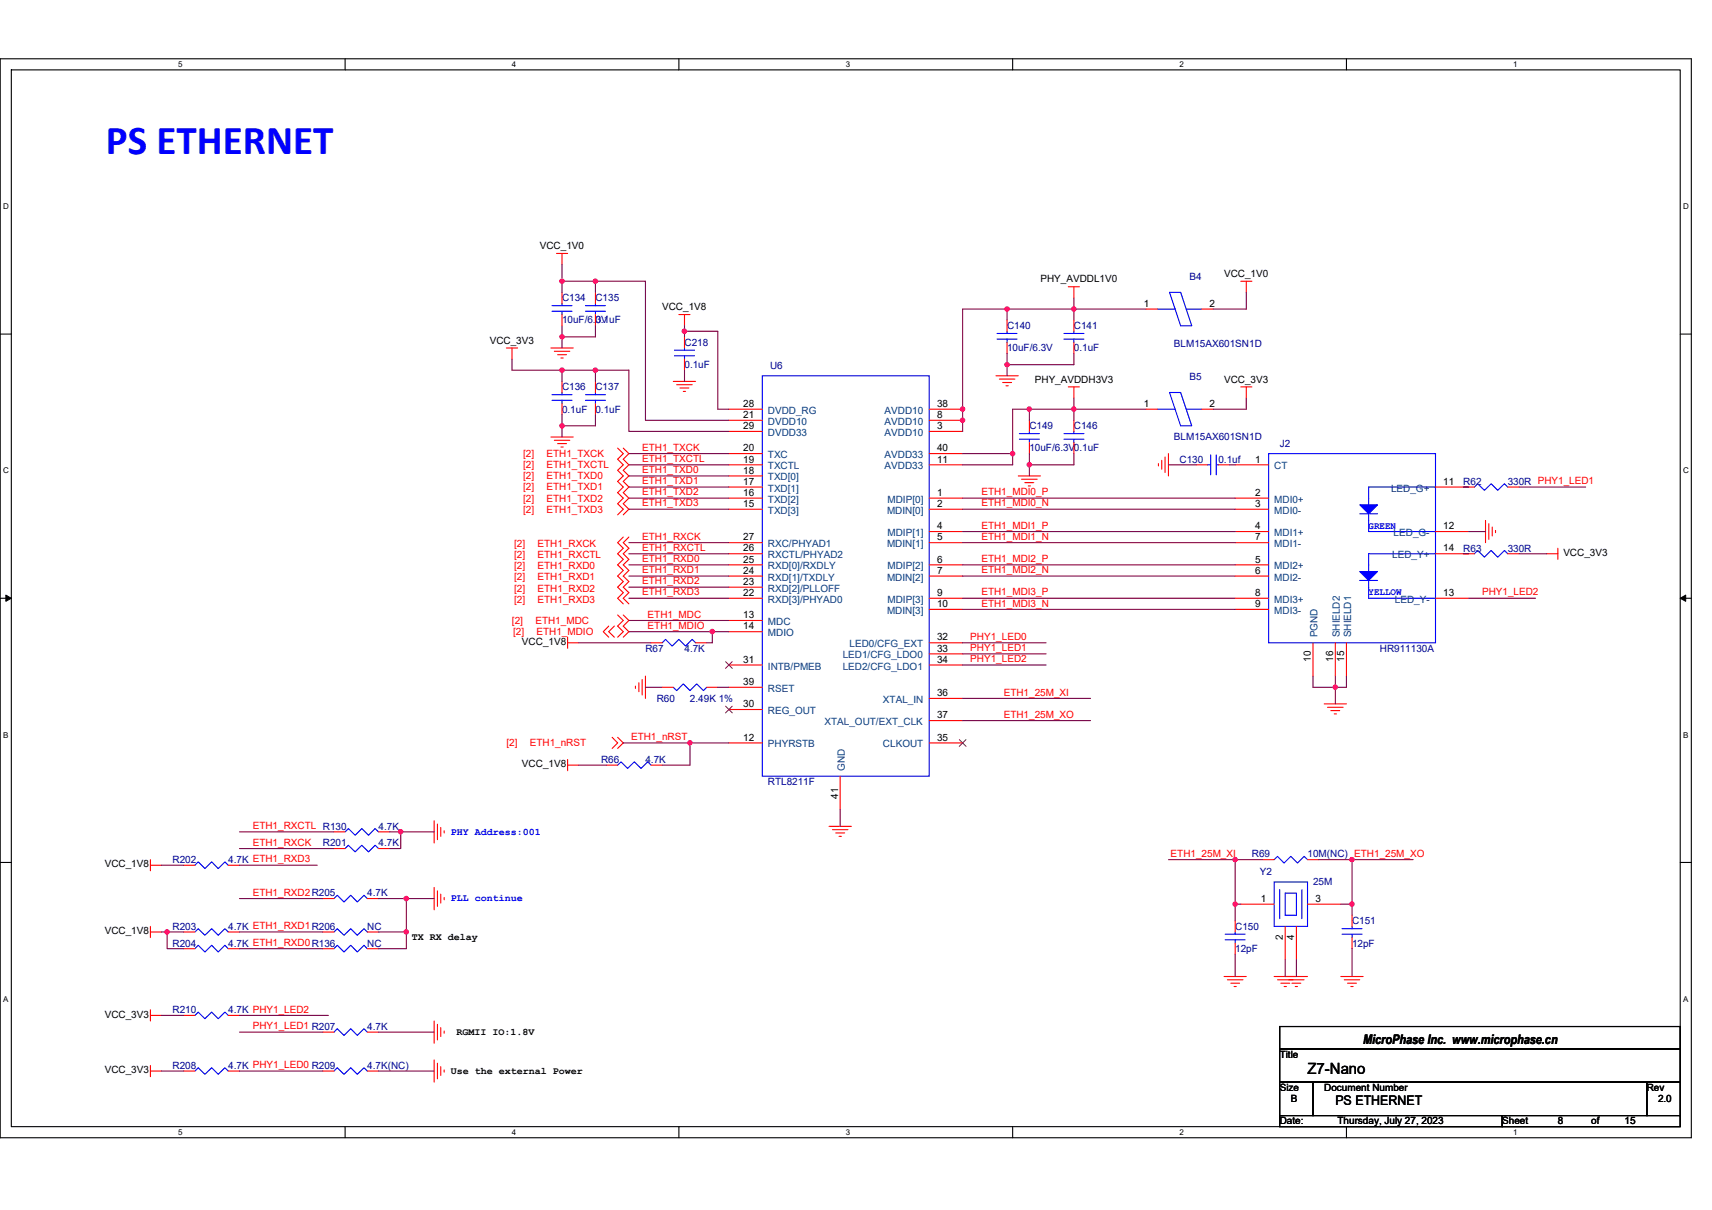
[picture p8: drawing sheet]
<svg xmlns="http://www.w3.org/2000/svg" width="297mm" height="210mm" viewBox="0 0 297 210" stroke-linecap="round" stroke-linejoin="round" font-family="sans-serif">
<path d="M0 10.2h293.5v187.2h-293.5zM2 12.1h289.5v183.4h-289.5z" fill="none" stroke="#000" stroke-width=".19"/>
<g fill="#fff">
<path d="M30.9 10.4h.8v1.6h-.8z"/>
<path d="M30.9 195.7h.8v1.6h-.8z"/>
</g>
<path d="M59.9 10.2v1.9M59.9 195.5v1.9" fill="none" stroke="#000" stroke-width=".19"/>
<g fill="#fff">
<path d="M88.8 10.4h.8v1.6h-.8z"/>
<path d="M88.8 195.7h.8v1.6h-.8z"/>
</g>
<path d="M117.8 10.2v1.9M117.8 195.5v1.9" fill="none" stroke="#000" stroke-width=".19"/>
<g fill="#fff">
<path d="M146.7 10.4h.8v1.6h-.8z"/>
<path d="M146.7 195.7h.8v1.6h-.8z"/>
</g>
<path d="M175.7 10.2v1.9M175.7 195.5v1.9" fill="none" stroke="#000" stroke-width=".19"/>
<g fill="#fff">
<path d="M204.7 10.4h.7v1.6h-.7z"/>
<path d="M204.7 195.7h.7v1.6h-.7z"/>
</g>
<path d="M233.6 10.2v1.9M233.6 195.5v1.9" fill="none" stroke="#000" stroke-width=".19"/>
<g fill="#fff">
<path d="M262.6 10.4h.7v1.6h-.7z"/>
<path d="M262.6 195.7h.7v1.6h-.7z"/>
<path d="M.5 35.1h1v1.5h-1z"/>
<path d="M292 35.1h1v1.5h-1z"/>
<path d="M.5 80.9h1v1.5h-1z"/>
<path d="M292 80.9h1v1.5h-1z"/>
</g>
<path d="M0 58h2M291.5 58h2" fill="none" stroke="#000" stroke-width=".19"/>
<g fill="#fff">
<path d="M.5 126.7h.9v1.6h-.9z"/>
<path d="M292 126.7h.9v1.6h-.9z"/>
</g>
<path d="M0 103.8h2M291.5 103.8h2" fill="none" stroke="#000" stroke-width=".19"/>
<path d="M1 103.3l1 .5-1 .6zM291.5 103.8l1-.5v1.1z" fill="#000" stroke="#000" stroke-width=".17"/>
<g fill="#fff">
<path d="M.5 172.6h.9v1.5h-.9z"/>
<path d="M292 172.6h.9v1.5h-.9z"/>
</g>
<path d="M0 149.7h2M291.5 149.7h2M222 178.1h69.5v3.9h-69.5zM222 182h69.5v5.8h-69.5zM222 187.8h5.8v5.8h-5.8zM222 193.6h38.6v1.9h-38.6zM227.8 187.8h57.9v5.8h-57.9zM260.6 193.6h30.9v1.9h-30.9zM285.7 187.8h5.8v5.8h-5.8z" fill="none" stroke="#000" stroke-width=".19"/>
<g fill="none" stroke="#f00" stroke-width=".19">
<path d="M96.6 44h1.9M97.5 44v1.9M97.5 50.7v2M97.5 54.6v1.9M103.3 50.7v2M103.3 54.6v1.9M117.8 54.6h1.9M118.8 54.6v1.9M118.8 58.5v1.9M174.7 55.6v1.9M174.7 59.4v2M185.4 49.8h1.9"/>
<path d="M186.3 49.8v1.9M186.3 55.6v1.9M186.3 59.4v2M198.9 53.6h1.9M208.5 53.6h2M215.3 48.8h1.9M216.2 48.8v1.9M87.9 60.4h1.9M88.8 60.4v1.9M95.6 75.8h3.9M95.6 60.4h3.9M96.2 76.4h2.7"/>
<path d="M96.2 61h2.7M96.7 77h1.6M96.7 61.6h1.6M97.3 77.6h.4M97.3 62.1h.4M97.5 66.2v1.9M97.5 70v2M103.3 66.2v1.9M103.3 70v2M107.2 77.8l.9 .9-.9 1 .9 1-.9 .9 .9 1-.9 .9 .9 1-.9 1 .9 .9-.9 1 .9 1-.9 .9M108.1 77.8l1 .9-1 1 1 1-1 .9 1 1-1 .9 1 1-1 1 1 .9-1 1 1 1-1 .9M116.8 66.2h3.9"/>
<path d="M117.4 66.8h2.7M118 67.3h1.5M118.6 67.9h.4M118.8 62.3v1.9M126.5 71h5.8M126.5 72.9h5.8M126.5 74.9h5.8M126.5 78.7h5.8M161.2 74.9h5.8M161.2 72.9h5.8M161.2 71h5.8M161.2 78.7h5.8"/>
<path d="M172.8 65.2h3.9M173.4 65.8h2.7M174 66.4h1.5M174.5 67h.4M178.6 72.9v2M178.6 76.8v1.9M185.4 67.1h1.9M186.3 67.1v2M186.3 72.9v2M186.3 76.8v1.9M198.9 71h1.9M201.6 79.9v1.5"/>
<path d="M202.1 79.3v2.7M202.7 78.7v3.9M208.5 71h2M215.3 67.1h1.9M216.2 67.1v2M108.1 93.2l-.9 1 .9 .9-.9 1 .9 1-.9 .9 .9 1-.9 1 .9 .9-.9 1 .9 .9-.9 1 .9 1M109.1 93.2l-1 1 1 .9-1 1 1 1-1 .9 1 1-1 1 1 .9-1 1 1 .9-1 1 1 1M126.5 94.2h5.8M126.5 96.1h5.8M126.5 98h5.8M126.5 100h5.8M126.5 80.7h5.8"/>
<path d="M126.5 82.6h5.8M126.5 84.5h5.8M126.5 86.4h5.8M126.5 88.4h5.8M161.2 80.7h5.8M161.2 88.4h5.8M161.2 94.2h5.8M161.2 100h5.8M161.2 86.4h5.8M161.2 92.2h5.8M161.2 98h5.8M176.7 82.6h3.8"/>
<path d="M177.2 83.2h2.8M177.8 83.8h1.6M178.4 84.3h.4M201 80.5v.4M207.6 80.7h1.9M211.4 80.7h1.9M214.3 80.7h5.8M214.3 100h5.8M214.3 98h5.8M214.3 92.2h5.8M214.3 94.2h5.8M214.3 88.4h5.8"/>
<path d="M214.3 86.4h5.8M249.1 84.5h5.7M249.1 92.2h5.7M249.1 96.1h5.7M253.9 96.1h1.9M253.9 84.5h1.9M257.7 90.3v3.9M258.3 90.9v2.7M258.9 91.5v1.5M259.5 92.1v.3M261.6 96.1h1.9M261.6 84.5h1.9"/>
<path d="M268.4 96.1h1.9M270.3 95.1v2M98.5 111.5h1.9M98.5 110.6v1.9M105.6 108.6l-.9 1 .9 1M106.6 108.6l-1 1 1 1M107.2 106.7l.9 1-.9 .9 .9 1-.9 1M108.1 106.7l1 1-1 .9 1 1-1 1M110.3 119.1v.4M110.8 118.5v1.5M111.4 117.9v2.7M112 117.3v3.9"/>
<path d="M113 111.5h1.9M114.9 119.3h1.9M120.7 111.5h1.9M122.6 119.3h1.9M126.5 115.4h5.8M126.5 107.7h5.8M126.5 109.6h5.8M126.5 119.3h5.8M126.5 101.9h5.8M126.5 103.8h5.8M161.2 111.5h5.8M161.2 113.5h5.8"/>
<path d="M161.2 115.4h5.8M161.2 105.7h5.8M161.2 103.8h5.8M214.3 105.7h5.8M214.3 103.8h5.8M227.8 111.5v5.8M231.7 111.5v5.8M233.6 111.5v5.8M249.1 103.8h5.7M98.5 132.8h1.9M98.5 131.8v2M105.2 132.8h2"/>
<path d="M106.2 128l1 .9-1 1M107.2 128l.9 .9-.9 1M113 132.8h1.9M126.5 128.9h5.8M126.5 123.1h5.8M145.8 134.7v5.8M161.2 128.9h5.8M161.2 121.2h5.8M161.2 125.1h5.8M229.8 122.2h3.8M230.3 122.7h2.7M230.9 123.3h1.5"/>
<path d="M231.5 123.9h.4M26.1 150.2h1.9M26.1 149.2v1.9M31.9 150.2h1.9M39.6 150.2h1.9M56 155.9h2M58 144.4h1.9M58 147.3h1.9M63.7 155.9h2M65.7 144.4h1.9M65.7 147.3h1.9M75.3 142.4v3.9"/>
<path d="M75.3 154v3.9M75.9 143v2.7M75.9 154.6v2.7M76.5 143.6v1.5M76.5 155.2v1.5M77.1 144.2v.3M77.1 155.7v.4M143.8 143.4h3.9M144.4 144h2.7M145 144.5h1.6M145.6 145.1h.4M214.3 159.8v1.9"/>
<path d="M215.3 156.9h5.8M219.1 149.2h2M226.9 156.9h5.7M226.9 149.2h1.9M234.6 158.8v2M26.1 176.2h1.9M26.1 175.2v2M26.1 161.7h1.9M26.1 160.8v1.9M31.9 161.7h1.9M31.9 164.6h1.9M31.9 176.2h1.9"/>
<path d="M39.6 161.7h1.9M39.6 164.6h1.9M39.6 176.2h1.9M56 161.7h2M56 179.1h2M56 164.6h2M63.7 161.7h2M63.7 179.1h2M63.7 164.6h2M75.3 177.2v3.8M75.9 177.8v2.7M76.5 178.3v1.6"/>
<path d="M77.1 178.9v.4M212.4 169.5h3.8M213 170h2.7M213.5 170.6h1.6M214.1 171.2h.4M214.3 163.7v1.9M221.1 169.5h3.8M221.7 170h2.6M222.2 170.6h1.6M222.8 171.2h.4M223 160.8v5.8M223 169.5h3.9"/>
<path d="M223.6 170h2.7M224.2 170.6h1.5M224.7 171.2h.4M224.9 160.8v5.8M232.6 169.5h3.9M233.2 170h2.7M233.8 170.6h1.5M234.4 171.2h.4M234.6 162.7v1.9M26.1 185.9h1.9M26.1 184.9v1.9M31.9 185.9h1.9"/>
<path d="M39.6 185.9h1.9M56 185.9h2M63.7 185.9h2M75.3 183.9v3.9M75.9 184.5v2.7M76.5 185.1v1.5M77.1 185.7v.4"/>
</g>
<g fill="none" stroke="#00f" stroke-width=".19">
<path d="M95.8 54h3.4M95.8 53h3.4M97.5 52.7v.3M97.5 54v.6M101.6 54h3.4M101.6 53h3.4M103.3 52.7v.3M103.3 54v.6M173 58.8h3.5M173 57.9h3.5M174.7 57.5v.4M174.7 58.8v.6"/>
<path d="M184.6 58.8h3.5M184.6 57.9h3.5M186.3 57.5v.4M186.3 58.8v.6M200.8 53.6h3.1M202.9 50.7h1.9l2 5.8h-2zM205.8 53.6h2.7M95.8 69.5h3.4M95.8 68.5h3.4M97.5 68.1v.4M97.5 69.5v.5M101.6 69.5h3.4"/>
<path d="M101.6 68.5h3.4M103.3 68.1v.4M103.3 69.5v.5M117 61.7h3.5M117 60.8h3.5M118.8 60.4v.4M118.8 61.7v.6M132.3 65.2h28.9v69.5h-28.9zM176.9 76.2h3.4M176.9 75.2h3.4M178.6 74.9v.3M178.6 76.2v.6"/>
<path d="M184.6 76.2h3.5M184.6 75.2h3.5M186.3 74.9v.3M186.3 76.2v.6M200.8 71h3.1M202.9 68.1h1.9l2 5.8h-2zM205.8 71h2.7M210.1 78.9v3.5M211 78.9v3.5M220.1 78.7h29v32.8h-29zM209.5 80.7h.6M211 80.7h.4"/>
<path d="M235.9 89.2h3.1M237.5 89.2v3h11.6M249.1 84.5h-11.6v3.1M249.1 96.1h-11.6v3.1M255.8 96.1l.6-.6 1.2 1.2 1.1-1.2 1.2 1.2 1.1-1.2 .6 .6M255.8 84.5l.6-.6 1.2 1.2 1.1-1.2 1.2 1.2 1.1-1.2 .6 .6M114.9 111.5l.6-.5 1.1 1.1 1.2-1.1 1.2 1.1 1.1-1.1 .6 .5M116.8 119.3l.6 .5 1.2-1.1 1.1 1.1 1.2-1.1 1.1 1.1 .6-.5M235.9 100.7h3.1M237.5 100.7v3.1h11.6M107.2 132.8l.6-.6 1.1 1.2 1.2-1.2 1.1 1.2 1.2-1.2 .6 .6M33.8 150.2l.6-.6 1.2 1.1 1.1-1.1 1.2 1.1 1.1-1.1 .6 .6"/>
<path d="M58 155.9l.5-.5 1.2 1.1 1.2-1.1 1.1 1.1 1.2-1.1 .5 .5M59.9 144.4l.5-.6 1.2 1.1 1.2-1.1 1.1 1.1 1.2-1.1 .6 .6M59.9 147.3l.5-.6 1.2 1.1 1.2-1.1 1.1 1.1 1.2-1.1 .6 .6M221.1 153.1h5.8v7.7h-5.8zM221.1 149.2l.6-.6 1.1 1.2 1.2-1.2 1.1 1.2 1.2-1.2 .6 .6M222 154.4v5M223 155h1.9v3.8h-1.9zM225.9 154.4v5M33.8 161.7l.6-.5 1.2 1.1 1.1-1.1 1.2 1.1 1.1-1.1 .6 .5M33.8 164.6l.6-.6 1.2 1.2 1.1-1.2 1.2 1.2 1.1-1.2 .6 .6M33.8 176.2l.6-.6 1.2 1.2 1.1-1.2 1.2 1.2 1.1-1.2 .6 .6M58 161.7l.5-.5 1.2 1.1 1.2-1.1 1.1 1.1 1.2-1.1 .5 .5"/>
<path d="M58 179.1l.5-.6 1.2 1.2 1.2-1.2 1.1 1.2 1.2-1.2 .5 .6M58 164.6l.5-.6 1.2 1.2 1.2-1.2 1.1 1.2 1.2-1.2 .5 .6M212.6 163.1h3.4M212.6 162.1h3.4M214.3 161.7v.4M214.3 163.1v.6M232.9 162.1h3.4M232.9 161.2h3.4M234.6 160.8v.4M234.6 162.1v.6M33.8 185.9l.6-.6 1.2 1.1 1.1-1.1 1.2 1.1 1.1-1.1 .6 .6M58 185.9l.5-.6 1.2 1.1 1.2-1.1 1.1 1.1 1.2-1.1 .5 .6"/>
</g>
<g fill="#00f" stroke="#00f" stroke-width=".19">
<path d="M235.9 99.2h3.1l-1.5 1.5z" fill-rule="evenodd"/>
<path d="M235.9 87.6h3.1l-1.5 1.6z" fill-rule="evenodd"/>
</g>
<path d="M125.9 114.8l1.2 1.2M127 114.8l-1.1 1.2M125.9 122.6l1.2 1.1M127 122.6l-1.1 1.1M166.5 128.4l1.1 1.1M167.6 128.4l-1.2 1.1" fill="none" stroke="#804000" stroke-width=".17"/>
<g fill="none" stroke="#800040" stroke-width=".19">
<path d="M97.5 45.9v2.9M97.5 56.5v2M97.5 58.5v1.9M97.5 48.8v1.9M97.5 48.8h5.8M103.3 48.8v1.9M103.3 56.5v2h-5.8M103.3 48.8h8.7v24.1h14.5M118.8 57.5v1M118.8 56.5v1M118.8 57.5h5.7v13.5h2M174.7 53.6h-7.7v21.3"/>
<path d="M174.7 53.6h24.2M174.7 53.6v2M186.3 51.7v3.9M216.2 50.7v2.9h-5.7M88.8 62.3v1.9h8.7M97.5 72v1.9M97.5 64.2v2M97.5 73.9v1.9M97.5 64.2h5.8M103.3 72v1.9h-5.8M103.3 64.2v2M103.3 64.2h5.8v10.7h17.4"/>
<path d="M109.1 78.7h17.4M118.8 64.2v2M167 78.7h8.7M174.7 63.3v1.9M174.7 61.4v1.9M175.7 78.7v2h-8.7M178.6 71v1.9M178.6 71h-2.9v7.7M178.6 78.7v2M178.6 71h20.3M186.3 61.4v1.9h-11.6M186.3 69.1v3.8"/>
<path d="M186.3 78.7v2h-7.7M216.2 69.1v1.9h-5.7M109.1 80.7h17.4M109.1 86.4h17.4M109.1 88.4h17.4M109.1 94.2h17.4M109.1 96.1h17.4M109.1 98h17.4M109.1 82.6h17.4M109.1 84.5h17.4M109.1 100h17.4M167 88.4h47.3"/>
<path d="M167 86.4h47.3M167 92.2h47.3M167 98h47.3M167 94.2h47.3M167 100h47.3M178.6 80.7v1.9M202.7 80.7h4.9M213.3 80.7h1M253.9 84.5h.9M253.9 96.1h.9M254.8 92.2h2.9M263.5 84.5h11.6"/>
<path d="M263.5 96.1h4.9M100.4 111.5h12.6M109.1 109.6h14.5M109.1 101.9h17.4M109.1 103.8h17.4M109.1 107.7h17.4M112 119.3h2.9M123.6 109.6h2.9M123.6 109.6v1.9h-1M124.5 119.3h2M167 115.4h14.5M167 111.5h14.5"/>
<path d="M167 103.8h47.3M167 105.7h47.3M167 113.5h14.5M227.8 117.3v2h3.9M231.7 119.3v2.9M231.7 117.3v2M233.6 117.3v2h-1.9M254.8 103.8h11.6M100.4 132.8h4.8M108.1 128.9h11.6M119.7 128.9v3.9h-4.8M119.7 128.9h6.8"/>
<path d="M167 121.2h22.2M167 125.1h22.2M28 150.2h3.9M41.5 144.4h16.5M41.5 147.3h16.5M41.5 150.2h13.6M41.5 155.9h14.5M65.7 155.9h4.8M67.6 144.4h1.9M69.5 144.4h5.8M69.5 144.4v2.9h-1.9M70.5 155.9v5.8"/>
<path d="M70.5 155.9h4.8M145.8 140.5v2.9M202.7 149.2h11.6M214.3 149.2h4.8M214.3 156.9v2.9M214.3 149.2v7.7M214.3 156.9h1M228.8 149.2h5.8M232.6 156.9h2M234.6 149.2h10.6M234.6 156.9v1.9M234.6 149.2v7.7"/>
<path d="M28 161.7h3.9M28 176.2h3.9M29 161.7v2.9h2.9M41.5 176.2h15.5M41.5 161.7h14.5M41.5 164.6h14.5M41.5 179.1h14.5M65.7 179.1h9.6M65.7 161.7h4.8M70.5 161.7v2.9h-4.8M214.3 165.6v3.9M223 166.6v2.9"/>
<path d="M224.9 166.6v2.9M234.6 164.6v4.9M28 185.9h3.9M41.5 185.9h14.5M65.7 185.9h9.6"/>
</g>
<g fill="#f0f" stroke="#f0f" stroke-width=".19">
<circle cx="69.5" cy="144.3" r=".38"/>
<circle cx="118.7" cy="57.5" r=".38"/>
<circle cx="70.5" cy="161.7" r=".38"/>
<circle cx="70.5" cy="155.9" r=".38"/>
<circle cx="97.5" cy="58.4" r=".38"/>
<circle cx="103.3" cy="48.8" r=".38"/>
<circle cx="119.7" cy="128.9" r=".38"/>
<circle cx="186.3" cy="53.6" r=".38"/>
<circle cx="174.7" cy="53.6" r=".38"/>
<circle cx="167" cy="71" r=".38"/>
<circle cx="178.6" cy="80.6" r=".38"/>
<circle cx="175.7" cy="78.7" r=".38"/>
<circle cx="123.6" cy="109.6" r=".38"/>
<circle cx="174.7" cy="63.3" r=".38"/>
<circle cx="186.3" cy="71" r=".38"/>
<circle cx="178.6" cy="71" r=".38"/>
<circle cx="167" cy="72.9" r=".38"/>
<circle cx="103.3" cy="64.2" r=".38"/>
<circle cx="97.5" cy="64.2" r=".38"/>
<circle cx="97.5" cy="73.9" r=".38"/>
<circle cx="29" cy="161.7" r=".38"/>
<circle cx="97.5" cy="48.8" r=".38"/>
<circle cx="231.7" cy="119.3" r=".38"/>
<circle cx="214.3" cy="156.9" r=".38"/>
<circle cx="214.3" cy="149.2" r=".38"/>
<circle cx="234.6" cy="156.9" r=".38"/>
<circle cx="234.6" cy="149.2" r=".38"/>
</g>
<text font-size="7.1" fill="#00f" x="18.4" y="26.6">PS ETHERNET</text>
<text font-size="2.7" x="226.9" y="186.3">Z7-Nano</text>
<g font-size="2.3">
<text x="236.5" y="181.1">MicroPhase Inc. www.microphase.cn</text>
<text x="231.7" y="191.8">PS ETHERNET</text>
</g>
<g font-size="1.7">
<text x="93.7" y="43.2">VCC_1V0</text>
<text x="114.9" y="53.8">VCC_1V8</text>
<text x="180.5" y="49">PHY_AVDDL1V0</text>
<text x="198.5" y="53.2">1</text>
<text x="209.9" y="53.2">2</text>
<text x="212.4" y="48">VCC_1V0</text>
<text x="85" y="59.6">VCC_3V3</text>
<text x="129" y="70.6">28</text>
<text x="162.6" y="70.6">38</text>
<text x="179.6" y="66.4">PHY_AVDDH3V3</text>
<text x="198.5" y="70.6">1</text>
<text x="209.9" y="70.6">2</text>
<text x="212.4" y="66.4">VCC_3V3</text>
<text x="129" y="72.5">21</text>
<text x="129" y="74.5">29</text>
<text x="162.6" y="74.5">3</text>
<text x="162.6" y="72.5">8</text>
<text x="129" y="78.3">20</text>
<text x="129" y="80.3">19</text>
<text x="129" y="82.2">18</text>
<text x="162.6" y="80.3">11</text>
<text x="162.6" y="78.3">40</text>
<text x="217.8" y="80.3">1</text>
<text x="129" y="84.1">17</text>
<text x="129" y="86">16</text>
<text x="129" y="88">15</text>
<text x="162.6" y="86">1</text>
<text x="162.6" y="88">2</text>
<text x="217.8" y="88">3</text>
<text x="217.8" y="86">2</text>
<text x="250.4" y="84.1">11</text>
<text x="129" y="93.8">27</text>
<text x="129" y="95.7">26</text>
<text x="162.6" y="91.8">4</text>
<text x="162.6" y="93.8">5</text>
<text x="217.8" y="91.8">4</text>
<text x="217.8" y="93.8">7</text>
<text x="250.4" y="91.8">12</text>
<text x="250.4" y="95.7">14</text>
<text x="129" y="97.6">25</text>
<text x="129" y="99.6">24</text>
<text x="129" y="101.5">23</text>
<text x="162.6" y="97.6">6</text>
<text x="162.6" y="99.6">7</text>
<text x="217.8" y="99.6">6</text>
<text x="217.8" y="97.6">5</text>
<text x="271.2" y="96.5">VCC_3V3</text>
<text x="129" y="107.3">13</text>
<text x="129" y="103.4">22</text>
<text x="162.6" y="103.4">9</text>
<text x="162.6" y="105.3">10</text>
<text x="217.8" y="105.3">9</text>
<text x="217.8" y="103.4">8</text>
<text x="250.4" y="103.4">13</text>
<text x="90.6" y="111.9">VCC_1V8</text>
<text x="129" y="109.2">14</text>
<text x="162.6" y="111.1">32</text>
<text x="162.6" y="113.1">33</text>
<text x="129" y="115">31</text>
<text x="129" y="118.9">39</text>
<text x="162.6" y="115">34</text>
<text x="227.4" y="114.8" transform="rotate(-90 227.4 114.8)">10</text>
<text x="231.3" y="114.8" transform="rotate(-90 231.3 114.8)">16</text>
<text x="233.2" y="114.8" transform="rotate(-90 233.2 114.8)">15</text>
<text x="129" y="122.7">30</text>
<text x="162.6" y="120.8">36</text>
<text x="162.6" y="124.7">37</text>
<text x="129" y="128.5">12</text>
<text x="162.6" y="128.5">35</text>
<text x="90.6" y="133.2">VCC_1V8</text>
<text x="145.5" y="138.6" transform="rotate(-90 145.5 138.6)">41</text>
<text x="18.2" y="150.5">VCC_1V8</text>
<text x="218.7" y="156.5">1</text>
<text x="228.2" y="156.5">3</text>
<text x="18.2" y="162.1">VCC_1V8</text>
<text x="71.5" y="163.2">TX RX delay</text>
<text x="222.6" y="163.1" transform="rotate(-90 222.6 163.1)">2</text>
<text x="224.5" y="163.1" transform="rotate(-90 224.5 163.1)">4</text>
<text x="18.2" y="176.6">VCC_3V3</text>
<text x="79.2" y="179.6">RGMII IO:1.8V</text>
<text x="222" y="183.6">Title</text>
<text x="18.2" y="186.2">VCC_3V3</text>
<text x="78.2" y="186.3">Use the external Power</text>
<text x="222" y="189.3">Size</text>
<text x="224" y="191.3">B</text>
<text x="229.8" y="189.3">Document Number</text>
<text x="285.7" y="189.3">Rev</text>
<text x="287.7" y="191.3">2.0</text>
<text x="222" y="195.1">Date:</text>
<text x="232.1" y="195.1">Thursday, July 27, 2023</text>
<text x="260.6" y="195.1">Sheet</text>
<text x="270.3" y="195.1">8</text>
<text x="276.1" y="195.1">of</text>
<text x="281.9" y="195.1">15</text>
</g>
<g font-size="1.7" fill="#000080">
<text x="97.5" y="52.3">C134</text>
<text x="103.3" y="52.3">C135</text>
<text x="206.4" y="48.6">B4</text>
<text x="97.5" y="56.1">10uF/6.3V</text>
<text x="103.3" y="56.1">0.1uF</text>
<text x="174.7" y="57.1">C140</text>
<text x="186.3" y="57.1">C141</text>
<text x="118.8" y="60">C218</text>
<text x="118.8" y="63.9">0.1uF</text>
<text x="133.6" y="64.1">U6</text>
<text x="174.7" y="61">10uF/6.3V</text>
<text x="186.3" y="61">0.1uF</text>
<text x="203.7" y="60.2">BLM15AX601SN1D</text>
<text x="206.4" y="66">B5</text>
<text x="97.5" y="67.7">C136</text>
<text x="97.5" y="71.6">0.1uF</text>
<text x="103.3" y="67.7">C137</text>
<text x="103.3" y="71.6">0.1uF</text>
<text x="178.6" y="74.5">C149</text>
<text x="186.3" y="74.5">C146</text>
<text x="203.7" y="76.4">BLM15AX601SN1D</text>
<text x="222" y="77.6">J2</text>
<text x="178.6" y="78.3">10uF/6.3V0.1uF</text>
<text x="204.7" y="80.3">C130</text>
<text x="211.4" y="80.3">0.1uf</text>
<text x="253.9" y="84.1">R62</text>
<text x="261.6" y="84.1">330R PHY1_LED1</text>
<text x="253.9" y="95.7">R63</text>
<text x="261.6" y="95.7">330R</text>
<text x="112" y="113.1">R67</text>
<text x="118.8" y="113.1">4.7K</text>
<text x="239.4" y="113.1">HR911130A</text>
<text x="113.9" y="121.8">R60</text>
<text x="119.7" y="121.8">2.49K 1%</text>
<text x="104.3" y="132.4">R66</text>
<text x="112" y="132.4">4.7K</text>
<text x="133.2" y="136.2">RTL8211F</text>
<text x="65.7" y="144">4.7K</text>
<text x="29.9" y="149.8">R202</text>
<text x="39.6" y="149.8">4.7K ETH1_RXD3</text>
<text x="56" y="146.9">R201</text>
<text x="65.7" y="146.9">4.7K</text>
<text x="217.2" y="148.8">R69</text>
<text x="226.9" y="148.8">10M(NC) ETH1_25M_XO</text>
<text x="63.7" y="155.6">4.7K</text>
<text x="218.6" y="151.9">Y2</text>
<text x="227.8" y="153.6">25M</text>
<text x="29.9" y="161.4">R203</text>
<text x="39.6" y="161.4">4.7K ETH1_RXD1R206</text>
<text x="63.7" y="161.4">NC</text>
<text x="214.3" y="161.4">C150</text>
<text x="234.6" y="160.4">C151</text>
<text x="29.9" y="164.3">R204</text>
<text x="39.6" y="164.3">4.7K ETH1_RXD0R136</text>
<text x="63.7" y="164.3">NC</text>
<text x="214.3" y="165.2">12pF</text>
<text x="234.6" y="164.3">12pF</text>
<text x="29.9" y="175.8">R210</text>
<text x="39.6" y="175.8">4.7K PHY1_LED2</text>
<text x="63.7" y="178.7">4.7K</text>
<text x="29.9" y="185.5">R208</text>
<text x="39.6" y="185.5">4.7K PHY1_LED0 R209</text>
<text x="63.7" y="185.5">4.7K(NC)</text>
</g>
<g font-size="1.7" fill="#004080">
<text x="133.2" y="71.8">DVDD_RG</text>
<text x="153.5" y="71.8">AVDD10</text>
<text x="133.2" y="73.7">DVDD10</text>
<text x="133.2" y="75.6">DVDD33</text>
<text x="153.5" y="75.6">AVDD10</text>
<text x="153.5" y="73.7">AVDD10</text>
<text x="133.2" y="79.5">TXC</text>
<text x="133.2" y="81.4">TXCTL</text>
<text x="133.2" y="83.4">TXD[0]</text>
<text x="153.5" y="81.4">AVDD33</text>
<text x="153.5" y="79.5">AVDD33</text>
<text x="221.1" y="81.4">CT</text>
<text x="133.2" y="85.3">TXD[1]</text>
<text x="133.2" y="87.2">TXD[2]</text>
<text x="133.2" y="89.2">TXD[3]</text>
<text x="153.9" y="89.2">MDIN[0]</text>
<text x="154" y="87.2">MDIP[0]</text>
<text x="221.1" y="89.2">MDI0-</text>
<text x="221.1" y="87.2">MDI0+</text>
<text x="241.4" y="85.3">LED_G+</text>
<text x="133.2" y="95">RXC/PHYAD1</text>
<text x="153.9" y="95">MDIN[1]</text>
<text x="154" y="93">MDIP[1]</text>
<text x="221.1" y="93">MDI1+</text>
<text x="221.1" y="95">MDI1-</text>
<text x="241.8" y="93">LED_G-</text>
<text x="133.2" y="96.9">RXCTL/PHYAD2</text>
<text x="133.2" y="98.8">RXD[0]/RXDLY</text>
<text x="133.2" y="100.8">RXD[1]/TXDLY</text>
<text x="153.9" y="100.8">MDIN[2]</text>
<text x="154" y="98.8">MDIP[2]</text>
<text x="221.1" y="100.8">MDI2-</text>
<text x="221.1" y="98.8">MDI2+</text>
<text x="241.6" y="96.9">LED_Y+</text>
<text x="133.2" y="102.7">RXD[2]/PLLOFF</text>
<text x="133.2" y="104.6">RXD[3]/PHYAD0</text>
<text x="153.9" y="106.5">MDIN[3]</text>
<text x="154" y="104.6">MDIP[3]</text>
<text x="221.1" y="106.5">MDI3-</text>
<text x="221.1" y="104.6">MDI3+</text>
<text x="242" y="104.6">LED_Y-</text>
<text x="133.2" y="108.5">MDC</text>
<text x="133.2" y="110.4">MDIO</text>
<text x="147.4" y="112.3">LED0/CFG_EXT</text>
<text x="228.6" y="110.6" transform="rotate(-90 228.6 110.6)">PGND</text>
<text x="232.5" y="110.6" transform="rotate(-90 232.5 110.6)">SHIELD2</text>
<text x="234.4" y="110.6" transform="rotate(-90 234.4 110.6)">SHIELD1</text>
<text x="133.2" y="116.2">INTB/PMEB</text>
<text x="146.2" y="114.3">LED1/CFG_LDO0</text>
<text x="146.2" y="116.2">LED2/CFG_LDO1</text>
<text x="133.2" y="123.9">REG_OUT</text>
<text x="133.2" y="120.1">RSET</text>
<text x="143.1" y="125.8">XTAL_OUT/EXT_CLK</text>
<text x="153.2" y="122">XTAL_IN</text>
<text x="133.2" y="129.7">PHYRSTB</text>
<text x="153.2" y="129.7">CLKOUT</text>
<text x="146.6" y="133.7" transform="rotate(-90 146.6 133.7)">GND</text>
</g>
<g font-size="1.7" fill="#f00">
<text x="90.8" y="79.3">[2]</text>
<text x="90.8" y="81.2">[2]</text>
<text x="90.8" y="83.2">[2]</text>
<text x="94.8" y="79.3">ETH1_TXCK</text>
<text x="94.8" y="81.2">ETH1_TXCTL</text>
<text x="94.8" y="83.2">ETH1_TXD0</text>
<text x="111.4" y="78.2">ETH1_TXCK</text>
<text x="111.4" y="80.2">ETH1_TXCTL</text>
<text x="111.4" y="82.1">ETH1_TXD0</text>
<text x="90.8" y="85.1">[2]</text>
<text x="90.8" y="89">[2]</text>
<text x="90.8" y="87">[2]</text>
<text x="94.8" y="85.1">ETH1_TXD1</text>
<text x="94.8" y="89">ETH1_TXD3</text>
<text x="94.8" y="87">ETH1_TXD2</text>
<text x="111.4" y="84">ETH1_TXD1</text>
<text x="111.4" y="86">ETH1_TXD2</text>
<text x="111.4" y="87.9">ETH1_TXD3</text>
<text x="170.3" y="87.9">ETH1_MDI0_N</text>
<text x="170.3" y="86">ETH1_MDI0_P</text>
<text x="89.2" y="95">[2]</text>
<text x="93.3" y="95">ETH1_RXCK</text>
<text x="111.4" y="93.7">ETH1_RXCK</text>
<text x="111.4" y="95.6">ETH1_RXCTL</text>
<text x="170.3" y="93.7">ETH1_MDI1_N</text>
<text x="170.3" y="91.8">ETH1_MDI1_P</text>
<text x="89.2" y="100.7">[2]</text>
<text x="89.2" y="96.9">[2]</text>
<text x="89.2" y="98.8">[2]</text>
<text x="93.3" y="100.7">ETH1_RXD1</text>
<text x="93.3" y="96.9">ETH1_RXCTL</text>
<text x="93.3" y="98.8">ETH1_RXD0</text>
<text x="111.4" y="97.5">ETH1_RXD0</text>
<text x="111.4" y="99.5">ETH1_RXD1</text>
<text x="111.4" y="101.4">ETH1_RXD2</text>
<text x="170.3" y="97.5">ETH1_MDI2_P</text>
<text x="170.3" y="99.5">ETH1_MDI2_N</text>
<text x="89.2" y="102.7">[2]</text>
<text x="89.2" y="104.6">[2]</text>
<text x="93.3" y="102.7">ETH1_RXD2</text>
<text x="93.3" y="104.6">ETH1_RXD3</text>
<text x="111.4" y="103.3">ETH1_RXD3</text>
<text x="112.4" y="107.2">ETH1_MDC</text>
<text x="170.3" y="103.3">ETH1_MDI3_P</text>
<text x="170.3" y="105.3">ETH1_MDI3_N</text>
<text x="257.2" y="103.3">PHY1_LED2</text>
<text x="88.8" y="108.3">[2]</text>
<text x="89" y="110.2">[2]</text>
<text x="92.9" y="108.3">ETH1_MDC</text>
<text x="93.1" y="110.2">ETH1_MDIO</text>
<text x="112.4" y="109.1">ETH1_MDIO</text>
<text x="168.4" y="113">PHY1_LED1</text>
<text x="168.4" y="111.1">PHY1_LED0</text>
<text x="168.4" y="114.9">PHY1_LED2</text>
<text x="174.2" y="120.7">ETH1_25M_XI</text>
<text x="174.2" y="124.6">ETH1_25M_XO</text>
<text x="87.9" y="129.5">[2]</text>
<text x="91.9" y="129.5">ETH1_nRST</text>
<text x="109.5" y="128.4">ETH1_nRST</text>
<text x="43.9" y="143.9">ETH1_RXCTL R130</text>
<text x="43.9" y="146.8">ETH1_RXCK</text>
<text x="203.1" y="148.7">ETH1_25M_XI</text>
<text x="43.9" y="155.4">ETH1_RXD2R205</text>
<text x="43.9" y="178.6">PHY1_LED1 R207</text>
</g>
<g font-size="1.7" fill="#00f">
<text x="237.5" y="91.7">GREEN</text>
<text x="237.5" y="103.3">YELLOW</text>
<text x="78.2" y="144.8">PHY Address:001</text>
<text x="78.2" y="156.4">PLL continue</text>
</g>
<g font-size="1.4">
<text x="30.9" y="11.7">5</text>
<text x="88.8" y="11.7">4</text>
<text x="146.7" y="11.7">3</text>
<text x="204.7" y="11.7">2</text>
<text x="262.6" y="11.7">1</text>
<text x=".5" y="36.3">D</text>
<text x="292" y="36.3">D</text>
<text x=".5" y="82.1">C</text>
<text x="292" y="82.1">C</text>
<text x=".5" y="128">B</text>
<text x="292" y="128">B</text>
<text x=".5" y="173.8">A</text>
<text x="292" y="173.8">A</text>
<text x="30.9" y="197">5</text>
<text x="88.8" y="197">4</text>
<text x="146.7" y="197">3</text>
<text x="204.7" y="197">2</text>
<text x="262.6" y="197">1</text>
</g>
</svg>
